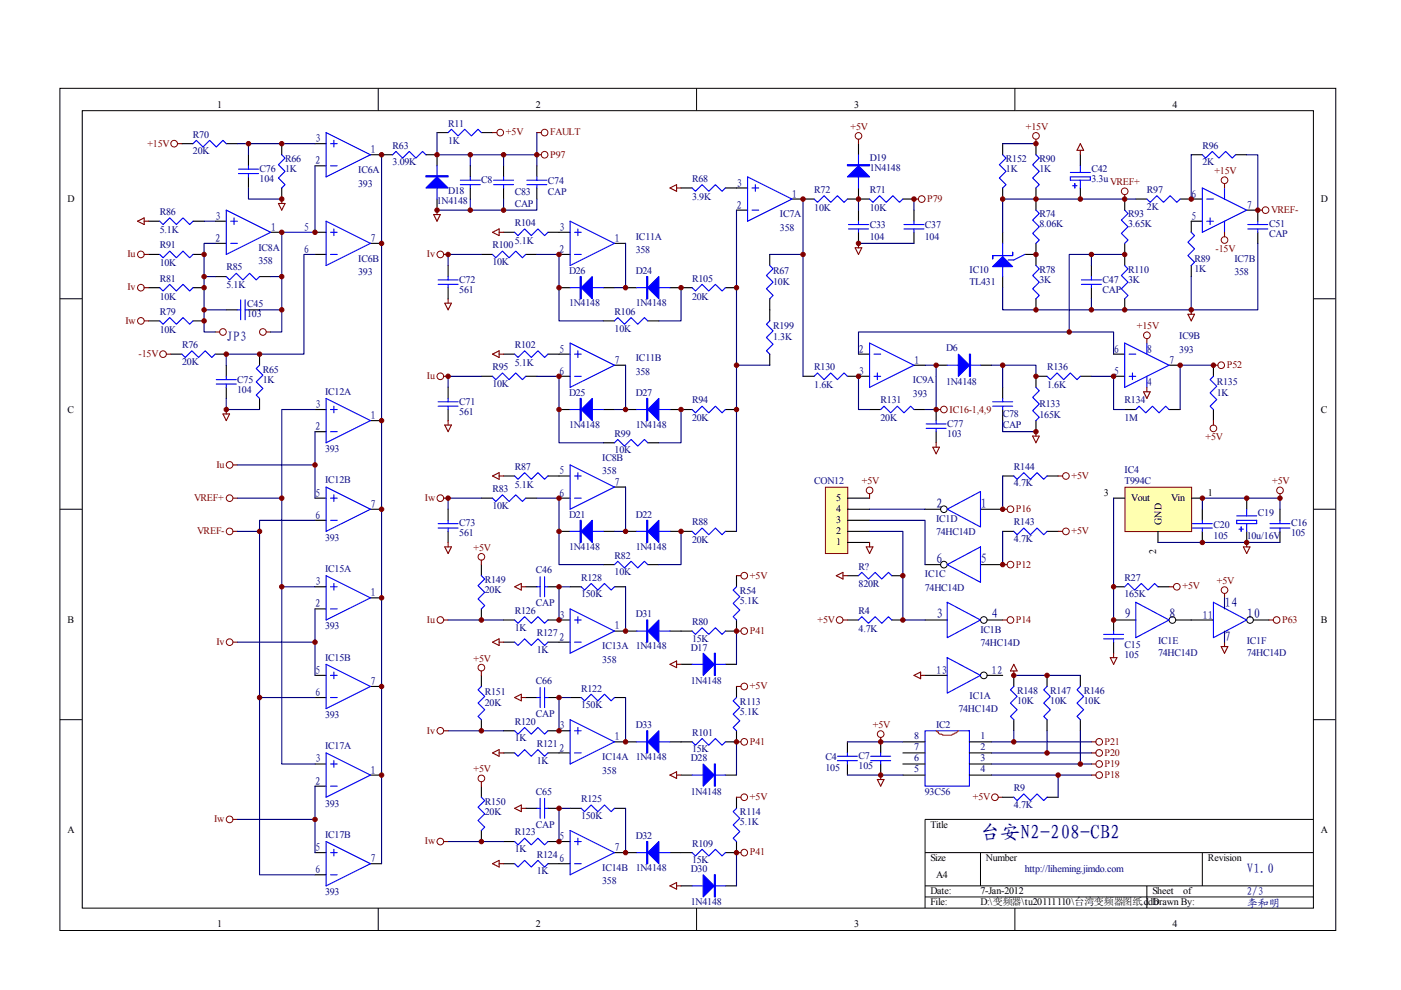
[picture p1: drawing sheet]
<svg xmlns="http://www.w3.org/2000/svg" width="297mm" height="210mm" viewBox="0 0 297 210" stroke-linecap="round" stroke-linejoin="round" font-family="sans-serif">
<g fill="none" stroke="#000" stroke-width=".21">
<path d="M12.7 18.7h270.5v178.6h-270.5zM80.2 18.7v4.7M147.7 18.7v4.7M215.2 18.7v4.7M17.4 23.5h261.1v169h-261.1zM12.7 63.3h4.7M278.4 63.3h4.7M12.7 108h4.7M278.4 108h4.7M12.7 152.6h4.7M278.4 152.6h4.7M278.4 173.7h-82.3v18.8"/>
<path d="M80.2 192.5v4.7M147.7 192.5v4.7M196.1 180.8h82.3M196.1 187.8h82.3M196.1 190.2h82.3M207.9 180.8v7M215.2 192.5v4.7M243.2 187.8v4.7M254.9 180.8v7"/>
</g>
<g fill="none" stroke="#000" stroke-width=".23">
<path d="M38.6 30.5h2.3M48 30.5h2.3M52.7 32.8v2.4M52.7 37.5v2.4M59.7 30.5v2.3M59.7 39.9v2.3M66.8 35.2h2.3M66.8 30.5h2.3M78.5 32.8h4.7M90.3 32.8h2.4v2.4M99.7 35.2v2.3M99.7 39.9v2.3"/>
<path d="M144.4 39.9h2.3M153.8 39.9h4.7M182 30.5v2.3M182 39.9v2.3M212.6 30.5v2.3M212.6 39.9v2.3M219.6 30.5v2.3M219.6 39.9v4.7M229 32.8v2.4M229 39.9v2.3M252.6 32.8h2.3M262 32.8h2.3"/>
<path d="M31.5 46.9h2.4M31.5 53.9h2.4M40.9 46.9h2.4M40.9 53.9h2.4M45.6 51.6h2.4M45.6 46.9h2.4M45.6 58.6h2.4M55 58.6h2.4M57.4 49.3h2.3M66.8 49.3h2.3M66.8 53.9h2.3M78.5 51.6h2.4"/>
<path d="M92.7 42.2v2.4M95 56.3v2.3M102.1 53.9h2.3M106.8 49.3h2.3M111.5 53.9h2.3M116.2 49.3h4.7M118.5 53.9h2.4M130.3 51.6h2.3M156.2 44.6h2.3M163.2 53.9v2.4M167.9 42.2h4.7M179.7 42.2h4.7"/>
<path d="M182 44.6v2.3M182 49.3v2.3M191.4 42.2h2.4M193.8 44.6v2.3M193.8 49.3v2.3M212.6 49.3v2.3M212.6 58.6v2.4M217.3 53.9h2.3M219.6 51.6v4.7M231.4 56.3v2.3M238.5 42.2v2.4M238.5 51.6v4.7"/>
<path d="M240.8 42.2h2.4M250.2 42.2h4.7M252.6 56.3v2.3M254.9 46.9h-2.3v2.4M264.3 44.6h2.4v2.3M266.7 49.3v2.3M31.5 68h2.4M31.5 61h2.4M36.2 75.1h2.4M40.9 68h2.4M40.9 61h2.4M45.6 75.1h2.4"/>
<path d="M48 77.4v2.4M48 65.7h2.3M52.7 65.7h2.3M55 75.1v2.3M95 61v2.3M102.1 79.8h2.3M106.8 75.1h2.3M111.5 79.8h2.3M116.2 75.1h4.7M118.5 61h2.4M118.5 79.8h2.4M127.9 68h2.4"/>
<path d="M127.9 61h2.4M130.3 77.4h2.3M132.6 61h2.4M137.3 68h2.4M142 61h4.7M153.8 61h2.4M163.2 63.3v4.7M163.2 75.1v2.3M170.3 79.8h2.3M179.7 79.8h4.7M182 75.1h2.4M193.8 77.4h2.3"/>
<path d="M219.6 63.3v2.4M222 79.8h-2.4v2.3M229 79.8h2.4M231.4 61v2.3M238.5 63.3v2.4M257.3 77.4v2.4M48 82.1v2.4M55 84.5v2.3M66.8 91.5h2.3M66.8 86.8h2.3M78.5 89.2h2.4M95 82.1v2.4"/>
<path d="M95 86.8v2.4M118.5 86.8h2.4M127.9 86.8h2.4M127.9 93.9h2.4M132.6 86.8h2.4M137.3 93.9h2.4M142 86.8h4.7M153.8 86.8h2.4M184.4 86.8h2.3M193.8 86.8h2.3M198.5 86.8v2.4M198.5 91.5v2.4"/>
<path d="M219.6 89.2v2.3M238.5 86.8h2.3M247.9 86.8h2.3M257.3 86.8v2.4M66.8 110.3h2.3M66.8 105.6h2.3M78.5 108h2.4M95 108v2.3M95 112.7v2.3M102.1 105.6h2.3M102.1 119.7v2.4M106.8 100.9h2.3"/>
<path d="M111.5 105.6h2.3M116.2 100.9h4.7M118.5 105.6h2.4M118.5 112.7h2.4M127.9 119.7h2.4M127.9 112.7h2.4M130.3 103.3h2.3M132.6 112.7h2.4M137.3 119.7h2.4M142 112.7h4.7M153.8 112.7h2.4M66.8 129.1h2.3"/>
<path d="M66.8 124.4h2.3M78.5 126.8h2.4M102.1 129.1v2.4M106.8 136.2h2.3M106.8 131.5h2.3M116.2 136.2h4.7M116.2 131.5h4.7M120.9 124.4h2.3M130.3 124.4h2.3M130.3 133.8h4.7M142 133.8h4.7M156.2 122.1v2.3"/>
<path d="M156.2 131.5v2.3h-2.4M66.8 147.9h2.3M66.8 143.2h2.3M78.5 145.5h2.4M102.1 143.2v2.3M102.1 152.6v2.3M106.8 159.6h2.3M106.8 154.9h2.3M116.2 159.6h4.7M116.2 154.9h4.7M120.9 147.9h2.3M130.3 147.9h2.3"/>
<path d="M130.3 157.3h4.7M142 157.3h4.7M144.4 140.9h2.3M153.8 140.9h2.4M156.2 145.5v2.4M156.2 154.9v2.4h-2.4M66.8 166.7h2.3M66.8 162h2.3M78.5 164.3h2.4M102.1 166.7v2.3M102.1 176.1v2.3M106.8 178.4h2.3"/>
<path d="M116.2 178.4h4.7M120.9 171.4h2.3M130.3 171.4h2.3M144.4 164.3h2.3M153.8 164.3h2.4M156.2 178.4v2.4h-2.4M156.2 169v2.4M66.8 185.5h2.3M66.8 180.8h2.3M78.5 183.1h2.4M106.8 183.1h2.3M116.2 183.1h4.7"/>
<path d="M130.3 180.8h4.7M142 180.8h4.7M144.4 187.8h2.3M153.8 187.8h2.4"/>
</g>
<g fill="none" stroke="#00f" stroke-width=".23">
<path d="M40.9 30.5l.7-.7 1.4 1.4 1.4-1.4 1.5 1.4 1.4-1.4 .7 .7M50.6 36.8h4.2M50.6 35.9h4.2M52.7 35.2v.7M52.7 36.8v.7M59.7 32.8l.7 .7-1.4 1.4 1.4 1.4-1.4 1.4 1.4 1.5-.7 .7M69.1 28.1l9.4 4.7-9.4 4.7zM70.1 35.2h1.4M70.1 30.5h1.4M70.8 29.8v1.4M83.2 32.8l.8-.7 1.4 1.4 1.4-1.4 1.4 1.4 1.4-1.4 .7 .7M92.7 35.2v7"/>
<path d="M97.6 39.2h4.2M97.6 38.2h4.2M99.7 37.5v.7M99.7 39.2v.7M146.7 39.9l.7 .7 1.5-1.4 1.4 1.4 1.4-1.4 1.4 1.4 .7-.7M158.5 37.5l9.4 4.7-9.4 4.7zM159.4 39.9h1.5M160.1 39.2v1.4M182 32.8v7.1M212.6 32.8l.7 .7-1.4 1.4 1.4 1.4-1.4 1.4 1.4 1.5-.7 .7M219.6 32.8l.8 .7-1.5 1.4 1.5 1.4-1.5 1.4 1.5 1.5-.8 .7M226.9 37.5h4.3v.7h-4.3z"/>
<path d="M226.9 36.6h4.3M227.4 39.4h.9M227.9 38.9v1M229 35.2v1.4M229 38.2v1.7M254.9 32.8l.7 .7 1.4-1.4 1.4 1.4 1.5-1.4 1.4 1.4 .7-.7M254.9 39.9l9.4 4.7-9.4 4.7zM259.6 39.9v2.3M33.9 46.9l.7 .7 1.4-1.4 1.4 1.4 1.4-1.4 1.4 1.4 .7-.7M33.9 53.9l.7 .8 1.4-1.5 1.4 1.5 1.4-1.5 1.4 1.5 .7-.8M48 58.6l.7 .7 1.4-1.4 1.4 1.4 1.4-1.4 1.4 1.4 .7-.7M48 44.6l9.4 4.7-9.4 4.6z"/>
<path d="M48.9 51.6h1.4M48.9 46.9h1.4M49.6 46.2v1.4M69.1 46.9l9.4 4.7-9.4 4.7zM70.1 53.9h1.4M70.1 49.3h1.4M70.8 48.5v1.5M92.9 59.3h4.2M95 58.6v.7M104.4 53.9l.7 .8 1.4-1.5 1.4 1.5 1.5-1.5 1.4 1.5 .7-.8M109.1 49.3l.7 .7 1.4-1.5 1.4 1.5 1.5-1.5 1.4 1.5 .7-.7M120.9 46.9l9.4 4.7-9.4 4.7z"/>
<path d="M121.8 53.9h1.4M121.8 49.3h1.4M122.5 48.5v1.5M159.4 44.6h1.5M163.2 56.3l.7 .7-1.4 1.4 1.4 1.4-1.4 1.4 1.4 1.4-.7 .7M172.6 42.2l.7 .7 1.4-1.4 1.4 1.4 1.5-1.4 1.4 1.4 .7-.7M179.9 47.6h4.2M179.9 48.5h4.2M182 46.9v.7M182 48.5v.8M184.4 42.2l.7 .7 1.4-1.4 1.4 1.4 1.4-1.4 1.4 1.4 .7-.7M191.7 47.6h4.2"/>
<path d="M191.7 48.5h4.2M193.8 46.9v.7M193.8 48.5v.8M212.6 51.6v7M217.3 53.9l-2.4 1.2h-1.1M219.6 44.6l.8 .7-1.5 1.4 1.5 1.4-1.5 1.4 1.5 1.4-.8 .7M219.6 56.3l.8 .7-1.5 1.4 1.5 1.4-1.5 1.4 1.5 1.4-.8 .7M229.3 59.3h4.2M231.4 58.6v.7M238.5 44.6l.7 .7-1.5 1.4 1.5 1.4-1.5 1.4 1.5 1.4-.7 .7M238.5 56.3l.7 .7-1.5 1.4 1.5 1.4-1.5 1.4 1.5 1.4-.7 .7M243.2 42.2l.7 .7 1.4-1.4 1.4 1.4 1.4-1.4 1.4 1.4 .7-.7"/>
<path d="M252.6 49.3l.7 .7-1.4 1.4 1.4 1.4-1.4 1.4 1.4 1.4-.7 .7M255.9 46.9h1.4M255.9 42.2h1.4M256.6 46.2v1.4M259.6 46.9v2.4M264.6 47.6h4.2M264.6 48.5h4.2M266.7 46.9v.7M266.7 48.5v.8M33.9 68l.7 .7 1.4-1.4 1.4 1.4 1.4-1.4 1.4 1.4 .7-.7M33.9 61l.7 .7 1.4-1.4 1.4 1.4 1.4-1.4 1.4 1.4 .7-.7M38.6 75.1l.7 .7 1.4-1.4 1.4 1.4 1.4-1.4 1.4 1.4 .7-.7"/>
<path d="M48 79.8v.7M50.3 65.7h.7M51 63.6v4.2M52 65.7h.7M52 63.6v4.2M55 77.4l-.7 .7 1.4 1.4-1.4 1.5 1.4 1.4-1.4 1.4 .7 .7M92.9 60.3h4.2M95 60.3v.7M104.4 79.8l.7 .7 1.4-1.4 1.4 1.4 1.5-1.4 1.4 1.4 .7-.7M109.1 75.1l.7 .7 1.4-1.4 1.4 1.4 1.5-1.4 1.4 1.4 .7-.7M120.9 72.7l9.4 4.7-9.4 4.7zM120.9 61h7"/>
<path d="M121.8 79.8h1.4M121.8 75.1h1.4M122.5 74.4v1.4M130.3 68l.7-.7 1.4 1.4 1.4-1.4 1.4 1.4 1.4-1.4 .7 .7M135 61h7M146.7 61l.7 .7 1.5-1.4 1.4 1.4 1.4-1.4 1.4 1.4 .7-.7M163.2 68l-.7 .7 1.4 1.5-1.4 1.4 1.4 1.4-1.4 1.4 .7 .7M172.6 79.8l.7-.7 1.4 1.4 1.4-1.4 1.5 1.4 1.4-1.4 .7 .7M184.4 72.7l9.4 4.7-9.4 4.7zM185.3 79.8h1.4M185.3 75.1h1.4M186 79.1v1.4"/>
<path d="M222 79.8l.7 .7 1.4-1.4 1.4 1.4 1.4-1.4 1.4 1.4 .7-.7M229.3 60.3h4.2M231.4 60.3v.7M257.3 79.8l-.7 .7 1.4 1.4-1.4 1.4 1.4 1.4-1.4 1.4 .7 .7M45.9 80.5h4.2M45.9 81.4h4.2M48 81.4v.7M69.1 84.5l9.4 4.7-9.4 4.7zM70.1 91.5h1.4M70.1 86.8h1.4M70.8 86.1v1.4M92.9 85.2h4.2"/>
<path d="M92.9 86.1h4.2M95 84.5v.7M95 86.1v.7M120.9 86.8h7M120.9 98.6l9.4 4.7-9.4 4.7zM130.3 93.9l.7-.7 1.4 1.4 1.4-1.4 1.4 1.4 1.4-1.4 .7 .7M135 86.8h7M146.7 86.8l.7 .7 1.5-1.4 1.4 1.4 1.4-1.4 1.4 1.4 .7-.7M186.7 86.8l.7-.7 1.4 1.4 1.4-1.4 1.5 1.4 1.4-1.4 .7 .7M196.4 90.8h4.2M196.4 89.9h4.2M198.5 89.2v.7"/>
<path d="M198.5 90.8v.7M219.6 82.1l.8 .7-1.5 1.4 1.5 1.5-1.5 1.4 1.5 1.4-.8 .7M240.8 86.8l.7-.7 1.4 1.4 1.4-1.4 1.4 1.4 1.5-1.4 .7 .7M69.1 103.3l9.4 4.7-9.4 4.7zM70.1 110.3h1.4M70.1 105.6h1.4M70.8 104.9v1.4M92.9 111h4.2M92.9 112h4.2M95 110.3v.7M95 112v.7M104.4 105.6l.7 .7 1.4-1.4 1.4 1.4 1.5-1.4 1.4 1.4 .7-.7"/>
<path d="M109.1 100.9l.7 .7 1.4-1.4 1.4 1.4 1.5-1.4 1.4 1.4 .7-.7M120.9 112.7h7M121.8 105.6h1.4M121.8 100.9h1.4M122.5 100.2v1.4M130.3 119.7l.7-.7 1.4 1.4 1.4-1.4 1.4 1.4 1.4-1.4 .7 .7M135 112.7h7M146.7 112.7l.7 .7 1.5-1.4 1.4 1.4 1.4-1.4 1.4 1.4 .7-.7M69.1 122.1l9.4 4.7-9.4 4.7zM70.1 129.1h1.4M70.1 124.4h1.4M70.8 123.7v1.4"/>
<path d="M102.1 122.1l.7 .7-1.4 1.4 1.4 1.4-1.4 1.4 1.4 1.4-.7 .7M109.1 131.5l.7 .7 1.4-1.4 1.4 1.4 1.5-1.4 1.4 1.4 .7-.7M109.1 136.2l.7 .7 1.4-1.5 1.4 1.5 1.5-1.5 1.4 1.5 .7-.7M120.9 129.1l9.4 4.7-9.4 4.7zM121.8 136.2h1.4M121.8 131.5h1.4M122.5 130.8v1.4M123.2 124.4l.7 .7 1.4-1.4 1.5 1.4 1.4-1.4 1.4 1.4 .7-.7M135 133.8h7M146.7 133.8l.7 .7 1.5-1.4 1.4 1.4 1.4-1.4 1.4 1.4 .7-.7M156.2 124.4l-.8 .7 1.5 1.4-1.5 1.4 1.5 1.4-1.5 1.5 .8 .7M69.1 140.9l9.4 4.6-9.4 4.7z"/>
<path d="M69.1 159.6l9.4 4.7-9.4 4.7zM70.1 147.9h1.4M70.1 143.2h1.4M70.8 142.5v1.4M102.1 145.5l-.7 .8 1.4 1.4-1.4 1.4 1.4 1.4-1.4 1.4 .7 .7M109.1 154.9l.7 .7 1.4-1.4 1.4 1.4 1.5-1.4 1.4 1.4 .7-.7M109.1 159.6l.7 .7 1.4-1.4 1.4 1.4 1.5-1.4 1.4 1.4 .7-.7M120.9 152.6l9.4 4.7-9.4 4.7zM121.8 159.6h1.4M121.8 154.9h1.4M122.5 154.2v1.4M123.2 147.9l.7 .7 1.4-1.4 1.5 1.4 1.4-1.4 1.4 1.4 .7-.7"/>
<path d="M135 157.3h7M146.7 157.3l.7 .7 1.5-1.4 1.4 1.4 1.4-1.4 1.4 1.4 .7-.7M146.7 140.9h7.1M156.2 147.9l-.8 .7 1.5 1.4-1.5 1.4 1.5 1.4-1.5 1.4 .8 .7M69.1 178.4l9.4 4.7-9.4 4.7zM70.1 166.7h1.4M70.1 162h1.4M70.8 161.3v1.4M102.1 169l.7 .7-1.4 1.4 1.4 1.5-1.4 1.4 1.4 1.4-.7 .7M109.1 178.4l.7 .7 1.4-1.4 1.4 1.4 1.5-1.4 1.4 1.4 .7-.7M120.9 176.1l9.4 4.7-9.4 4.7zM121.8 178.4h1.4"/>
<path d="M122.5 177.7v1.4M123.2 171.4l.7 .7 1.4-1.4 1.5 1.4 1.4-1.4 1.4 1.4 .7-.7M146.7 164.3h7.1M156.2 171.4l-.8 .7 1.5 1.4-1.5 1.4 1.5 1.4-1.5 1.4 .8 .7M70.1 185.5h1.4M70.1 180.8h1.4M70.8 180.1v1.4M109.1 183.1l.7 .7 1.4-1.4 1.4 1.4 1.5-1.4 1.4 1.4 .7-.7M121.8 183.1h1.4M135 180.8h7M146.7 180.8l.7 .7 1.5-1.4 1.4 1.4 1.4-1.4 1.4 1.4 .7-.7M146.7 187.8h7.1"/>
</g>
<g fill="none" stroke="#000080" stroke-width=".23">
<path d="M50.3 30.5h16.5M52.7 39.9v2.3h7M52.7 30.5v2.3M66.8 35.2v14.1h-7.1v16.4h-4.7M80.9 32.8v150.3M92.7 32.8h7v2.4M212.6 30.5h7M252.6 32.8v9.4M264.3 32.8h2.4v11.8M43.3 46.9h2.3M43.3 58.6h2.3M45.6 51.6h-2.3v18.8h2.3"/>
<path d="M57.4 58.6h2.3M66.8 53.9h-2.4v21.2h-16.4v2.3M99.7 42.2v2.4h-7M102.1 53.9h-7.1v2.4M113.8 53.9h4.7v14.1h9.4M132.6 51.6v9.4h-2.3M156.2 44.6v68.1M170.3 42.2v11.7h-7.1M170.3 53.9v25.9M182 42.2v2.4M182 51.6h11.8M193.8 42.2v2.4"/>
<path d="M231.4 53.9h-4.7v16.5h-44.7v4.7M238.5 53.9h-7.1v2.4M240.8 42.2h-28.2v7.1M252.6 58.6v7.1M266.7 51.6v14.1h-54.1v-4.7M43.3 65.7h4.7M59.7 65.7v4.7h-2.3M102.1 79.8h-7.1v2.3M113.8 79.8h4.7v14.1h9.4M132.6 77.4v9.4h-2.3M144.4 61v7h-4.7M156.2 77.4h7"/>
<path d="M182 79.8v7h2.4M198.5 79.8v7h-2.4M226.7 70.4h9.4v4.7M231.4 79.8h4.7v7h2.4M231.4 63.3v2.4M257.3 77.4h-7.1v9.4M48 84.5v2.3h7M50.3 98.6h16.5M66.8 86.8h-7.1v75.2h7.1M66.8 91.5v14.1M144.4 86.8v7.1h-4.7M50.3 105.6h9.4"/>
<path d="M50.3 112.7h4.7M66.8 110.3h-11.8v75.2h11.8M102.1 105.6h-7.1v2.4M113.8 105.6h4.7v14.1h9.4M132.6 103.3v9.4h-2.3M144.4 112.7v7h-4.7M50.3 136.2h16.5M59.7 124.4h7.1M66.8 129.1v14.1M95 131.5h11.8M120.9 124.4h-2.4v7.1M132.6 124.4v9.4"/>
<path d="M156.2 133.8v7.1M55 147.9h11.8M95 154.9h11.8M120.9 147.9h-2.4v7M132.6 147.9v9.4M156.2 157.3v7M50.3 173.7h16.5M66.8 166.7v14.1M95 178.4h11.8M120.9 171.4h-2.4v7M132.6 171.4v9.4M156.2 180.8v7"/>
</g>
<g fill="#800000" stroke="#800000" stroke-width=".21">
<circle cx="59.7" cy="30.5" r=".47"/>
<circle cx="43.3" cy="53.9" r=".47"/>
<circle cx="43.3" cy="61" r=".47"/>
<circle cx="43.3" cy="58.6" r=".47"/>
<circle cx="43.3" cy="65.7" r=".47"/>
<circle cx="59.7" cy="58.6" r=".47"/>
<circle cx="59.7" cy="49.3" r=".47"/>
<circle cx="66.8" cy="49.3" r=".47"/>
<circle cx="52.7" cy="30.5" r=".47"/>
<circle cx="55" cy="75.1" r=".47"/>
<circle cx="48" cy="75.1" r=".47"/>
<circle cx="48" cy="86.8" r=".47"/>
<circle cx="59.7" cy="42.2" r=".47"/>
<circle cx="66.8" cy="173.7" r=".47"/>
<circle cx="66.8" cy="136.2" r=".47"/>
<circle cx="80.9" cy="51.6" r=".47"/>
<circle cx="80.9" cy="89.2" r=".47"/>
<circle cx="80.9" cy="108" r=".47"/>
<circle cx="80.9" cy="126.8" r=".47"/>
<circle cx="80.9" cy="164.3" r=".47"/>
<circle cx="80.9" cy="145.5" r=".47"/>
<circle cx="66.8" cy="98.6" r=".47"/>
<circle cx="59.7" cy="124.4" r=".47"/>
<circle cx="55" cy="147.9" r=".47"/>
<circle cx="59.7" cy="105.6" r=".47"/>
<circle cx="55" cy="112.7" r=".47"/>
<circle cx="80.9" cy="32.8" r=".47"/>
<circle cx="43.3" cy="68" r=".47"/>
<circle cx="59.7" cy="65.7" r=".47"/>
<circle cx="92.7" cy="44.6" r=".47"/>
<circle cx="118.5" cy="53.9" r=".47"/>
<circle cx="118.5" cy="61" r=".47"/>
<circle cx="144.4" cy="61" r=".47"/>
<circle cx="132.6" cy="61" r=".47"/>
<circle cx="118.5" cy="79.8" r=".47"/>
<circle cx="118.5" cy="86.8" r=".47"/>
<circle cx="144.4" cy="86.8" r=".47"/>
<circle cx="132.6" cy="86.8" r=".47"/>
<circle cx="118.5" cy="105.6" r=".47"/>
<circle cx="118.5" cy="112.7" r=".47"/>
<circle cx="144.4" cy="112.7" r=".47"/>
<circle cx="132.6" cy="112.7" r=".47"/>
<circle cx="95" cy="105.6" r=".47"/>
<circle cx="118.5" cy="178.4" r=".47"/>
<circle cx="132.6" cy="180.8" r=".47"/>
<circle cx="118.5" cy="131.5" r=".47"/>
<circle cx="132.6" cy="133.8" r=".47"/>
<circle cx="118.5" cy="154.9" r=".47"/>
<circle cx="132.6" cy="157.3" r=".47"/>
<circle cx="156.1" cy="133.8" r=".47"/>
<circle cx="156.1" cy="157.3" r=".47"/>
<circle cx="156.1" cy="180.8" r=".47"/>
<circle cx="156.1" cy="86.8" r=".47"/>
<circle cx="182" cy="51.6" r=".47"/>
<circle cx="156.1" cy="61" r=".47"/>
<circle cx="193.8" cy="42.2" r=".47"/>
<circle cx="182" cy="42.2" r=".47"/>
<circle cx="170.3" cy="42.2" r=".47"/>
<circle cx="156.1" cy="77.4" r=".47"/>
<circle cx="219.6" cy="53.9" r=".47"/>
<circle cx="219.6" cy="42.2" r=".47"/>
<circle cx="229" cy="42.2" r=".47"/>
<circle cx="212.6" cy="42.2" r=".47"/>
<circle cx="219.6" cy="65.7" r=".47"/>
<circle cx="238.5" cy="53.9" r=".47"/>
<circle cx="231.4" cy="65.7" r=".47"/>
<circle cx="238.5" cy="42.2" r=".47"/>
<circle cx="252.6" cy="42.2" r=".47"/>
<circle cx="266.7" cy="44.6" r=".47"/>
<circle cx="238.5" cy="65.7" r=".47"/>
<circle cx="252.6" cy="65.7" r=".47"/>
<circle cx="219.6" cy="30.5" r=".47"/>
<circle cx="170.3" cy="53.9" r=".47"/>
<circle cx="182" cy="79.8" r=".47"/>
<circle cx="231.4" cy="53.9" r=".47"/>
<circle cx="226.7" cy="70.4" r=".47"/>
<circle cx="257.3" cy="77.4" r=".47"/>
</g>
<g fill="none" stroke="#800000" stroke-width=".21">
<circle cx="36.9" cy="30.5" r=".71"/>
<circle cx="115.5" cy="32.8" r=".71"/>
<circle cx="182" cy="28.8" r=".7"/>
<circle cx="219.6" cy="28.8" r=".71"/>
<circle cx="259.6" cy="38.2" r=".71"/>
<circle cx="29.9" cy="53.9" r=".7"/>
<circle cx="93.4" cy="53.9" r=".7"/>
<circle cx="195.4" cy="42.2" r=".7"/>
<circle cx="238.5" cy="40.6" r=".71"/>
<circle cx="259.6" cy="50.9" r=".71"/>
<circle cx="268.3" cy="44.6" r=".71"/>
<circle cx="29.9" cy="68" r=".71"/>
<circle cx="29.9" cy="61" r=".7"/>
<circle cx="34.6" cy="75.1" r=".7"/>
<circle cx="47.3" cy="70.4" r=".71"/>
<circle cx="55.7" cy="70.4" r=".71"/>
<circle cx="93.4" cy="79.8" r=".71"/>
<circle cx="258.9" cy="77.4" r=".7"/>
<circle cx="48.7" cy="98.6" r=".71"/>
<circle cx="257.3" cy="90.8" r=".7"/>
<circle cx="48.7" cy="112.7" r=".71"/>
<circle cx="48.7" cy="105.6" r=".71"/>
<circle cx="93.4" cy="105.6" r=".7"/>
<circle cx="102.1" cy="118.1" r=".71"/>
<circle cx="48.7" cy="136.2" r=".71"/>
<circle cx="93.4" cy="131.5" r=".7"/>
<circle cx="157.8" cy="133.8" r=".71"/>
<circle cx="157.8" cy="122.1" r=".71"/>
<circle cx="93.4" cy="154.9" r=".7"/>
<circle cx="102.1" cy="141.6" r=".71"/>
<circle cx="157.8" cy="157.3" r=".71"/>
<circle cx="157.8" cy="145.5" r=".71"/>
<circle cx="48.7" cy="173.7" r=".71"/>
<circle cx="93.4" cy="178.4" r=".7"/>
<circle cx="102.1" cy="165" r=".71"/>
<circle cx="157.8" cy="169" r=".71"/>
<circle cx="157.8" cy="180.8" r=".71"/>
</g>
<g fill="none" stroke="#800000" stroke-width=".23">
<path d="M37.6 30.5h1M113.8 32.8h1M142 39.9l1.5-.7v1.4zM143.5 39.9h.9M182 29.5v1M219.6 29.5v1M229 30.5l.8 1.4h-1.5zM229 31.9v.9M259.6 38.9v1M30.6 53.9h.9M59 43.1h1.4l-.7 1.5zM59.7 42.2v.9"/>
<path d="M91.9 45.5h1.5l-.7 1.4zM92.7 44.6v.9M94.1 53.9h.9M104.4 49.3l1.4-.8v1.5zM105.8 49.3h1M181.3 52.5h1.4l-.7 1.4zM182 51.6v.9M193.8 42.2h.9M238.5 41.3v.9M259.6 49.3v.9M266.7 44.6h.9M30.6 61h.9"/>
<path d="M30.6 68h.9M35.3 75.1h.9M45.6 70.4h1M56.4 70.4h1M94.1 79.8h.9M94.3 64.3h1.4l-.7 1.4zM95 63.3v1M104.4 75.1l1.4-.7v1.4zM105.8 75.1h1M251.9 66.6h1.4l-.7 1.4zM252.6 65.7v.9M257.3 77.4h.9"/>
<path d="M47.3 87.8h1.4l-.7 1.4zM48 86.8v1M49.4 98.6h.9M94.3 90.1h1.4l-.7 1.4zM95 89.2v.9M218.9 92.5h1.5l-.8 1.4zM219.6 91.5v1M257.3 89.2v.9M49.4 105.6h.9M49.4 112.7h.9M94.1 105.6h.9M94.3 116h1.4l-.7 1.4z"/>
<path d="M95 115v1M102.1 118.8v.9M104.4 100.9l1.4-.7v1.4zM105.8 100.9h1M49.4 136.2h.9M94.1 131.5h.9M104.4 136.2l1.4-.8v1.5zM105.8 136.2h1M156.2 133.8h.9M156.2 122.1h.9M94.1 154.9h.9M102.1 142.3v.9"/>
<path d="M104.4 159.6l1.4-.7v1.4zM105.8 159.6h1M142 140.9l1.5-.8v1.5zM143.5 140.9h.9M156.2 157.3h.9M156.2 145.5h.9M49.4 173.7h.9M94.1 178.4h.9M102.1 165.7v1M142 164.3l1.5-.7v1.4zM143.5 164.3h.9M156.2 169h.9"/>
<path d="M104.4 183.1l1.4-.7v1.4zM105.8 183.1h1M142 187.8l1.5-.7v1.4zM143.5 187.8h.9M156.2 180.8h.9"/>
</g>
<g fill="#00f" stroke="#00f" stroke-width=".23">
<path d="M90.3 39.9l2.4-2.4 2.3 2.4z"/>
<path d="M123.2 61l2.4-2.4v4.7z"/>
<path d="M137.3 61l2.4-2.4v4.7z"/>
<path d="M123.2 86.8l2.4-2.3v4.7z"/>
<path d="M137.3 86.8l2.4-2.3v4.7z"/>
<path d="M123.2 112.7l2.4-2.4v4.7z"/>
<path d="M137.3 112.7l2.4-2.4v4.7z"/>
<path d="M137.3 180.8l2.4-2.4v4.7z"/>
<path d="M149.1 185.5l2.3 2.3-2.3 2.4z"/>
<path d="M137.3 133.8l2.4-2.3v4.7z"/>
<path d="M149.1 138.5l2.3 2.4-2.3 2.3z"/>
<path d="M137.3 157.3l2.4-2.4v4.7z"/>
<path d="M149.1 162l2.3 2.3-2.3 2.4z"/>
<path d="M179.7 37.5l2.3-2.3 2.4 2.3z"/>
<path d="M210.5 56.5l2.1-2.1 2.1 2.1z"/>
<path d="M90.3 37.3h4.7v.2h-4.7z" fill-rule="evenodd"/>
<path d="M123 58.6h.2v4.7h-.2z" fill-rule="evenodd"/>
<path d="M137.1 58.6h.2v4.7h-.2z" fill-rule="evenodd"/>
<path d="M123 84.5h.2v4.7h-.2z" fill-rule="evenodd"/>
<path d="M137.1 84.5h.2v4.7h-.2z" fill-rule="evenodd"/>
<path d="M123 110.3h.2v4.7h-.2z" fill-rule="evenodd"/>
<path d="M137.1 110.3h.2v4.7h-.2z" fill-rule="evenodd"/>
<path d="M137.1 178.4h.2v4.7h-.2z" fill-rule="evenodd"/>
<path d="M151.4 185.5h.3v4.7h-.3z" fill-rule="evenodd"/>
<path d="M137.1 131.5h.2v4.7h-.2z" fill-rule="evenodd"/>
<path d="M151.4 138.5h.3v4.7h-.3z" fill-rule="evenodd"/>
<path d="M137.1 154.9h.2v4.7h-.2z" fill-rule="evenodd"/>
<path d="M151.4 162h.3v4.7h-.3z" fill-rule="evenodd"/>
<path d="M179.7 34.9h4.7v.3h-4.7z" fill-rule="evenodd"/>
<path d="M210.5 54.2v.7v-.7h4.2v-.7v.7z" fill-rule="evenodd"/>
</g>
<path d="M175.1 103.4h4.6v14h-4.6z" fill="#ffffb0"/>
<g fill="none" stroke="#800000" stroke-width=".21">
<path d="M175 103.3h4.7v14.1h-4.7z"/>
<circle cx="106.1" cy="28.1" r=".71"/>
<circle cx="115.5" cy="28.1" r=".71"/>
<circle cx="243.2" cy="71.1" r=".71"/>
<circle cx="200.1" cy="86.8" r=".7"/>
<circle cx="184.4" cy="104" r=".71"/>
<circle cx="214.2" cy="119.7" r=".71"/>
<circle cx="214.2" cy="108" r=".71"/>
<circle cx="226" cy="112.7" r=".71"/>
<circle cx="226" cy="100.9" r=".71"/>
<circle cx="271.4" cy="104" r=".71"/>
<circle cx="178" cy="131.5" r=".71"/>
<circle cx="214.2" cy="131.5" r=".71"/>
<circle cx="249.5" cy="124.4" r=".71"/>
<circle cx="259.6" cy="125.1" r=".71"/>
<circle cx="270.7" cy="131.5" r=".7"/>
<circle cx="186.7" cy="155.6" r=".71"/>
<circle cx="233" cy="157.3" r=".71"/>
<circle cx="233" cy="159.6" r=".71"/>
<circle cx="210.9" cy="169" r=".7"/>
<circle cx="233" cy="162" r=".71"/>
<circle cx="233" cy="164.3" r=".71"/>
</g>
<g fill="none" stroke="#000" stroke-width=".23">
<path d="M92.7 28.1h2.3M102.1 28.1h2.3M106.8 35.2v2.3M106.8 39.9v2.3M113.8 35.2v2.3M113.8 39.9v2.3M198.5 77.4h2.3M207.9 77.4h2.3M236.1 75.1h2.4M236.1 79.8h2.4M247.9 77.4h2.3M212.6 82.1v2.4"/>
<path d="M212.6 86.8v2.4M179.7 115h4.7M179.7 112.7h4.7M179.7 110.3h4.7M179.7 108h4.7M179.7 105.6h4.7M196.1 108h3.3M196.1 119.7h3.3M207.9 108h4.7M207.9 119.7h4.7M212.6 112.7h2.3M212.6 100.9h2.3"/>
<path d="M222 112.7h2.3M222 100.9h2.3M254.9 108v2.3M254.9 112.7v2.3M264.3 105.6v2.4M264.3 112.7v2.3M271.4 108v2.3M271.4 112.7v2.3M111.5 124.4h2.3M116.2 124.4h2.3M179.7 131.5h2.3M179.7 122.1h2.3"/>
<path d="M189.1 131.5h2.3M189.1 122.1h2.3M196.1 131.5h4.7M209.3 131.5h3.3M236.1 124.4h2.4M236.1 136.2v2.3M240.8 131.5h-4.7v2.3M245.5 124.4h2.4M249.3 131.5h8M265.7 131.5h3.3M111.5 147.9h2.3M116.2 147.9h2.3"/>
<path d="M179.7 157.3v2.3M186.7 157.3v2.3M191.4 157.3h4.7M191.4 159.6h4.7M196.1 143.2h4.7M205.5 157.3h4.7M205.5 159.6h4.7M209.3 143.2h3.3M214.9 143.2v2.3M214.9 152.6v2.3M222 143.2v2.3M222 152.6v2.3"/>
<path d="M229 143.2v2.3M229 152.6v2.3M111.5 171.4h2.3M116.2 171.4h2.3M179.7 162v2.3M186.7 162v2.3M191.4 162h4.7M191.4 164.3h4.7M205.5 162h4.7M205.5 164.3h4.7M212.6 169h2.3M222 169h2.3"/>
</g>
<g fill="none" stroke="#000" stroke-width=".21">
<circle cx="200.1" cy="119.7" r=".7"/>
<circle cx="200.1" cy="108" r=".7"/>
<circle cx="208.6" cy="131.5" r=".71"/>
<circle cx="248.6" cy="131.5" r=".71"/>
<circle cx="265" cy="131.5" r=".71"/>
<circle cx="208.6" cy="143.2" r=".71"/>
</g>
<g fill="none" stroke="#00f" stroke-width=".23">
<path d="M95 28.1l.7-.7 1.4 1.4 1.4-1.4 1.4 1.4 1.5-1.4 .7 .7M104.6 39.2h4.3M104.6 38.2h4.3M106.8 37.5v.7M106.8 39.2v.7M111.7 39.2h4.2M111.7 38.2h4.2M113.8 37.5v.7M113.8 39.2v.7M200.8 77.4h7.1M238.5 72.7l9.4 4.7-9.4 4.7zM239.4 75.1h1.4"/>
<path d="M239.4 79.8h1.4M240.1 79.1v1.4M243.2 72.7v2.4M243.2 79.8v2.3M210.5 85.2h4.2M210.5 86.1h4.2M212.6 84.5v.7M212.6 86.1v.7M200.8 108l7.1-3.8v7.5zM200.8 119.7l7.1-3.7v7.5zM214.9 100.9l.7 .7 1.5-1.4 1.4 1.4 1.4-1.4 1.4 1.4 .7-.7M214.9 112.7l.7 .7 1.5-1.4 1.4 1.4 1.4-1.4 1.4 1.4 .7-.7"/>
<path d="M252.8 111h4.2M252.8 112h4.2M254.9 110.3v.7M254.9 112v.7M262.2 110.3h4.2v.7h-4.2zM262.2 109.4h4.2M262.7 112.2h.9M263.1 111.7v1M264.3 108v1.4M264.3 111v1.7M269.3 111h4.2M269.3 112h4.2"/>
<path d="M271.4 110.3v.7M271.4 112v.7M113.8 124.4h.7M114.5 122.3v4.2M115.5 124.4h.7M115.5 122.3v4.2M182 131.5l.7-.7 1.4 1.4 1.4-1.4 1.5 1.4 1.4-1.4 .7 .7M182 122.1l.7-.7 1.4 1.4 1.4-1.4 1.5 1.4 1.4-1.4 .7 .7M200.8 127.7l7.1 3.8-7.1 3.7zM200.8 139.4l7.1 3.8-7.1 3.8zM234 134.5h4.2M234 135.4h4.2"/>
<path d="M236.1 133.8v.7M236.1 135.4v.8M238.5 124.4l.7-.7 1.4 1.4 1.4-1.4 1.4 1.4 1.4-1.4 .7 .7M240.8 127.7l7.1 3.8-7.1 3.7zM257.3 127.7l7 3.8-7 3.7zM113.8 147.9h.7M114.5 145.8v4.2M115.5 145.8v4.2M115.5 147.9h.7M179.7 159.6v.7M186.7 159.6v.7M196.1 154.9h9.4v11.8h-9.4z"/>
<path d="M214.9 145.5l-.7 .8 1.4 1.4-1.4 1.4 1.4 1.4-1.4 1.4 .7 .7M222 145.5l-.7 .8 1.4 1.4-1.4 1.4 1.4 1.4-1.4 1.4 .7 .7M229 145.5l-.7 .8 1.5 1.4-1.5 1.4 1.5 1.4-1.5 1.4 .7 .7M113.8 171.4h.7M114.5 169.3v4.2M115.5 169.3v4.2M115.5 171.4h.7M177.6 160.3h4.2M177.6 161.3h4.2M179.7 161.3v.7M184.6 160.3h4.2M184.6 161.3h4.2"/>
<path d="M186.7 161.3v.7M214.9 169l.7 .7 1.5-1.4 1.4 1.4 1.4-1.4 1.4 1.4 .7-.7"/>
</g>
<g fill="none" stroke="#800000" stroke-width=".23">
<path d="M104.4 28.1h1M113.8 28.1h1M29.2 46.9l1.4-.7v1.4zM30.6 46.9h.9M243.2 71.8v.9M197.8 94.8h1.4l-.7 1.4zM198.5 86.8h.9M198.5 93.9v.9M242.5 83.1h1.4l-.7 1.4zM243.2 82.1v1M183.7 116h1.4l-.7 1.4zM184.4 104.7v.9"/>
<path d="M184.4 115v1M212.6 108h.9M212.6 119.7h.9M224.3 100.9h1M224.3 112.7h1M263.6 116h1.4l-.7 1.4zM264.3 115v1M271.4 104.7v.9M109.1 124.4l1.4-.7v1.4zM110.5 124.4h1M177.3 122.1l1.4-.7v1.4zM178.7 131.5h1"/>
<path d="M178.7 122.1h1M212.6 131.5h.9M235.4 139.4h1.4l-.7 1.5zM236.1 138.5v.9M247.9 124.4h.9M258.9 137.1h1.4l-.7 1.4zM259.6 125.8v1M259.6 136.2v.9M269 131.5h1M109.1 147.9l1.4-.7v1.4zM110.5 147.9h1M186.7 156.4v.9"/>
<path d="M193.8 143.2l1.4-.7v1.4zM195.2 143.2h.9M214.9 140.9l.7 1.4h-1.4zM214.9 142.3v.9M231.4 157.3h.9M231.4 159.6h.9M109.1 171.4l1.4-.7v1.4zM110.5 171.4h1M186 165.3h1.4l-.7 1.4zM186.7 164.3v1M211.6 169h1M231.4 162h.9"/>
<path d="M231.4 164.3h.9"/>
</g>
<g fill="none" stroke="#000080" stroke-width=".23">
<path d="M92.7 28.1v4.7M99.7 32.8h14.1M106.8 32.8v2.4M113.8 28.1v7.1M106.8 42.2v2.4M113.8 42.2v2.4h-14.1M196.1 77.4h2.4v2.4M210.2 77.4h9.4v2.4M212.6 77.4v4.7M212.6 89.2v2.3h7M184.4 110.3h11.7v9.4M184.4 112.7h7v18.8h4.7"/>
<path d="M184.4 108h11.7M212.6 100.9v7.1M212.6 112.7v7M236.1 115v16.5M254.9 108v-2.4h16.5v2.4M259.6 126.8v2.3M259.6 133.8v2.4M179.7 157.3h11.7M210.2 157.3h21.2M210.2 159.6h21.2M214.9 154.9v2.4M214.9 143.2h14.1"/>
<path d="M222 154.9v4.7M229 154.9v7.1M179.7 164.3h11.7M210.2 162h21.2M210.2 164.3h21.2M224.3 164.3v4.7"/>
</g>
<g fill="#800000" stroke="#800000" stroke-width=".21">
<circle cx="191.4" cy="131.5" r=".47"/>
<circle cx="191.4" cy="122.1" r=".47"/>
<circle cx="212.6" cy="108" r=".47"/>
<circle cx="212.6" cy="119.7" r=".47"/>
<circle cx="214.9" cy="157.3" r=".47"/>
<circle cx="222" cy="159.6" r=".47"/>
<circle cx="229.1" cy="162" r=".47"/>
<circle cx="224.3" cy="164.3" r=".47"/>
<circle cx="214.9" cy="143.2" r=".47"/>
<circle cx="222" cy="143.2" r=".47"/>
<circle cx="99.7" cy="44.6" r=".47"/>
<circle cx="99.7" cy="32.8" r=".47"/>
<circle cx="106.8" cy="32.8" r=".47"/>
<circle cx="106.8" cy="44.6" r=".47"/>
<circle cx="113.8" cy="32.8" r=".47"/>
<circle cx="92.7" cy="32.8" r=".47"/>
<circle cx="95" cy="53.9" r=".47"/>
<circle cx="95" cy="79.8" r=".47"/>
<circle cx="118.5" cy="124.4" r=".47"/>
<circle cx="102.1" cy="131.5" r=".47"/>
<circle cx="102.1" cy="154.9" r=".47"/>
<circle cx="102.1" cy="178.4" r=".47"/>
<circle cx="118.5" cy="147.9" r=".47"/>
<circle cx="118.5" cy="171.4" r=".47"/>
<circle cx="186.7" cy="157.3" r=".47"/>
<circle cx="186.7" cy="164.3" r=".47"/>
<circle cx="219.6" cy="79.8" r=".47"/>
<circle cx="198.5" cy="77.4" r=".47"/>
<circle cx="212.6" cy="77.4" r=".47"/>
<circle cx="219.6" cy="91.5" r=".47"/>
<circle cx="198.5" cy="86.8" r=".47"/>
<circle cx="236.1" cy="124.4" r=".47"/>
<circle cx="236.1" cy="131.5" r=".47"/>
<circle cx="236.1" cy="79.8" r=".47"/>
<circle cx="250.2" cy="77.4" r=".47"/>
</g>
<path d="M198.5 154.9l.5 .3 .2 .4h.2a3.5 3.5 0 0 0 3.8-.7" fill="none" stroke="#f00" stroke-width=".23"/>
<g fill="#00f" stroke="#00f" stroke-width=".23">
<path d="M203.2 75.1l2.3 2.3-2.3 2.4z"/>
<path d="M205.5 75.1h.3v4.7h-.3z" fill-rule="evenodd"/>
</g>
<path d="M238.6 103.4h14v9.3h-14z" fill="#ffffb0"/>
<path d="M238.5 103.3h14.1v9.4h-14.1z" fill="none" stroke="#800000" stroke-width=".21"/>
<path d="M236.1 105.6h2.4M245.5 112.7v2.3M252.6 105.6h2.3" fill="none" stroke="#000" stroke-width=".23"/>
<g fill="#800000" stroke="#800000" stroke-width=".21">
<circle cx="264.3" cy="105.6" r=".47"/>
<circle cx="254.9" cy="105.6" r=".47"/>
<circle cx="271.4" cy="105.6" r=".47"/>
<circle cx="264.3" cy="115" r=".47"/>
<circle cx="254.9" cy="115" r=".47"/>
</g>
<path d="M236.1 105.6v9.4M245.5 115h25.9" fill="none" stroke="#000080" stroke-width=".23"/>
<text font-size="4.2" fill="#000080" x="207.9" y="177.8">台安N2-208-CB2</text>
<g font-size="2.8" fill="#000080">
<text x="48" y="72.4">JP3</text>
<text x="198.5" y="107.6">2</text>
<text x="207.9" y="107.6">1</text>
<text x="198.5" y="119.3">6</text>
<text x="207.9" y="119.3">5</text>
<text x="198.5" y="131.1">3</text>
<text x="210.2" y="131.1">4</text>
<text x="238.4" y="131.1">9</text>
<text x="247.9" y="131.1">8</text>
<text x="259.6" y="128.7">14</text>
<text x="264.3" y="131.1">10</text>
<text x="259.6" y="135.8">7</text>
<text x="264.3" y="185.1">V1.0</text>
</g>
<g font-size="2.3" fill="#000080">
<text x="66.8" y="34.8">2</text>
<text x="66.8" y="30.2">3</text>
<text x="78.6" y="32.5">1</text>
<text x="156.1" y="39.6">3</text>
<text x="167.9" y="41.9">1</text>
<text x="252.6" y="41.9">6</text>
<text x="45.6" y="46.6">3</text>
<text x="156.1" y="44.2">2</text>
<text x="252.6" y="46.6">5</text>
<text x="264.3" y="44.2">7</text>
<text x="45.6" y="51.3">2</text>
<text x="57.4" y="49">1</text>
<text x="64.4" y="49">5</text>
<text x="64.4" y="53.6">6</text>
<text x="78.6" y="51.3">7</text>
<text x="118.5" y="53.6">2</text>
<text x="118.5" y="49">3</text>
<text x="130.3" y="51.3">1</text>
<text x="118.5" y="74.8">5</text>
<text x="130.3" y="77.1">7</text>
<text x="182" y="74.8">2</text>
<text x="193.8" y="77.1">1</text>
<text x="236.1" y="74.8">6</text>
<text x="243.2" y="74.8">8</text>
<text x="247.9" y="77.1">7</text>
<text x="118.5" y="79.4">6</text>
<text x="182" y="79.4">3</text>
<text x="236.1" y="79.4">5</text>
<text x="243.2" y="81.8">4</text>
<text x="66.8" y="86.5">3</text>
<text x="78.6" y="88.8">1</text>
<text x="66.8" y="91.2">2</text>
<text x="118.5" y="100.6">5</text>
<text x="66.8" y="105.3">5</text>
<text x="78.6" y="107.6">7</text>
<text x="118.5" y="105.3">6</text>
<text x="130.3" y="103">7</text>
<text x="66.8" y="110">6</text>
<text x="66.8" y="124.1">3</text>
<text x="66.8" y="128.8">2</text>
<text x="78.6" y="126.4">1</text>
<text x="118.5" y="131.2">3</text>
<text x="254.9" y="131.2">11</text>
<text x="118.5" y="135.8">2</text>
<text x="130.3" y="133.4">1</text>
<text x="66.8" y="142.8">5</text>
<text x="198.5" y="142.8">13</text>
<text x="210.2" y="142.8">12</text>
<text x="66.8" y="147.6">6</text>
<text x="78.6" y="145.2">7</text>
<text x="118.5" y="154.6">3</text>
<text x="66.8" y="161.6">3</text>
<text x="118.5" y="159.4">2</text>
<text x="130.3" y="157">1</text>
<text x="66.8" y="166.4">2</text>
<text x="78.6" y="164">1</text>
<text x="118.5" y="178.2">5</text>
<text x="66.8" y="180.4">5</text>
<text x="66.8" y="185.2">6</text>
<text x="78.6" y="182.8">7</text>
<text x="118.5" y="182.8">6</text>
<text x="130.3" y="180.4">7</text>
<text x="264.3" y="189.8">2/3</text>
<text x="264.3" y="192.2">李和明</text>
</g>
<g font-size="2.1">
<text x="46.1" y="22.9">1</text>
<text x="113.6" y="22.9">2</text>
<text x="181.1" y="22.9">3</text>
<text x="248.6" y="22.9">4</text>
<text x="14.3" y="42.8">D</text>
<text x="280.1" y="42.8">D</text>
<text x="14.3" y="87.5">C</text>
<text x="280.1" y="87.5">C</text>
<text x="177.3" y="106.2">5</text>
<text x="234" y="105.1">3</text>
<text x="239.9" y="106.2">Vout</text>
<text x="248.3" y="106.2">Vin</text>
<text x="256.1" y="105.1">1</text>
<text x="177.3" y="113.3">2</text>
<text x="177.3" y="110.9">3</text>
<text x="177.3" y="108.6">4</text>
<text x="246.3" y="111.3" transform="rotate(-90 246.3 111.3)">GND</text>
<text x="177.3" y="115.6">1</text>
<text x="245.1" y="117.4" transform="rotate(-90 245.1 117.4)">2</text>
<text x="14.3" y="132.1">B</text>
<text x="280.1" y="132.1">B</text>
<text x="14.3" y="176.7">A</text>
<text x="197.3" y="175.5">Title</text>
<text x="280.1" y="176.7">A</text>
<text x="197.3" y="182.6">Size</text>
<text x="209" y="182.6">Number</text>
<text x="256.1" y="182.6">Revision</text>
<text x="197.3" y="189.6">Date:</text>
<text x="197.3" y="192">File:</text>
<text x="198.5" y="186.1">A4</text>
<text x="207.9" y="189.6">7-Jan-2012</text>
<text x="207.9" y="192">D:\变频器\tu20111110\台湾变频器图纸.ddb</text>
<text x="244.3" y="189.6">Sheet</text>
<text x="244.3" y="192">Drawn By:</text>
<text x="250.9" y="189.6">of</text>
<text x="46.1" y="196.6">1</text>
<text x="113.6" y="196.6">2</text>
<text x="181.1" y="196.6">3</text>
<text x="248.6" y="196.6">4</text>
</g>
<g font-size="2.1" fill="#000080">
<text x="40.9" y="29.2">R70</text>
<text x="95" y="26.9">R11</text>
<text x="40.9" y="32.7">20K</text>
<text x="60.5" y="34.4">R66</text>
<text x="83.2" y="31.5">R63</text>
<text x="83.2" y="35.1">3.09K</text>
<text x="95" y="30.6">1K</text>
<text x="184.4" y="34.1">D19</text>
<text x="213.3" y="34.4">R152</text>
<text x="220.4" y="34.4">R90</text>
<text x="254.9" y="31.5">R96</text>
<text x="254.9" y="35.1">2K</text>
<text x="55" y="36.5">C76</text>
<text x="55" y="38.6">104</text>
<text x="60.5" y="36.5">1K</text>
<text x="75.9" y="36.7">IC6A</text>
<text x="75.9" y="39.6">393</text>
<text x="95" y="41.2">D18</text>
<text x="102" y="38.8">C8</text>
<text x="109.1" y="41.4">C83</text>
<text x="116.2" y="39">C74</text>
<text x="116.2" y="41.4">CAP</text>
<text x="146.7" y="38.6">R68</text>
<text x="172.6" y="40.9">R72</text>
<text x="184.4" y="36.3">1N4148</text>
<text x="184.4" y="40.9">R71</text>
<text x="213.3" y="36.5">1K</text>
<text x="220.4" y="36.5">1K</text>
<text x="231.4" y="36.5">C42</text>
<text x="231.4" y="38.6">3.3u</text>
<text x="243.2" y="40.9">R97</text>
<text x="33.9" y="45.6">R86</text>
<text x="92.6" y="43.3">1N4148</text>
<text x="109.1" y="43.8">CAP</text>
<text x="146.7" y="42.3">3.9K</text>
<text x="165.4" y="46.1">IC7A</text>
<text x="172.6" y="44.7">10K</text>
<text x="184.4" y="44.7">10K</text>
<text x="220.4" y="46.1">R74</text>
<text x="239.2" y="46.1">R93</text>
<text x="243.2" y="44.5">2K</text>
<text x="33.9" y="49.4">5.1K</text>
<text x="33.9" y="52.7">R91</text>
<text x="54.8" y="53.2">IC8A</text>
<text x="104.4" y="52.7">R100</text>
<text x="109.1" y="48">R104</text>
<text x="109.1" y="51.7">5.1K</text>
<text x="134.8" y="50.8">IC11A</text>
<text x="134.8" y="53.6">358</text>
<text x="165.4" y="49">358</text>
<text x="184.4" y="48.4">C33</text>
<text x="184.4" y="50.8">104</text>
<text x="196.1" y="48.4">C37</text>
<text x="196.1" y="50.8">104</text>
<text x="220.4" y="48.2">8.06K</text>
<text x="239.2" y="48.2">3.65K</text>
<text x="269.1" y="48.2">C51</text>
<text x="269.1" y="50.3">CAP</text>
<text x="33.9" y="56.4">10K</text>
<text x="33.9" y="59.7">R81</text>
<text x="48" y="57.3">R85</text>
<text x="54.8" y="56">358</text>
<text x="75.9" y="55.5">IC6B</text>
<text x="75.9" y="58.3">393</text>
<text x="97.4" y="60">C72</text>
<text x="104.4" y="56.2">10K</text>
<text x="120.6" y="58.1">D26</text>
<text x="134.8" y="58.1">D24</text>
<text x="146.7" y="59.7">R105</text>
<text x="163.9" y="58.1">R67</text>
<text x="205.6" y="57.8">IC10</text>
<text x="220.4" y="57.8">R78</text>
<text x="220.4" y="60">3K</text>
<text x="233.8" y="60">C47</text>
<text x="239.2" y="57.8">R110</text>
<text x="239.2" y="60">3K</text>
<text x="253.2" y="55.5">R89</text>
<text x="253.2" y="57.6">1K</text>
<text x="261.7" y="55.5">IC7B</text>
<text x="261.7" y="58.3">358</text>
<text x="33.9" y="63.5">10K</text>
<text x="48" y="61.1">5.1K</text>
<text x="52.4" y="65.1">C45</text>
<text x="97.4" y="62.1">561</text>
<text x="120.6" y="64.9">1N4148</text>
<text x="134.8" y="64.9">1N4148</text>
<text x="146.7" y="63.5">20K</text>
<text x="163.9" y="60.5">10K</text>
<text x="205.6" y="60.5">TL431</text>
<text x="233.8" y="62.1">CAP</text>
<text x="33.9" y="66.7">R79</text>
<text x="33.9" y="70.5">10K</text>
<text x="52.4" y="67.2">103</text>
<text x="130.3" y="66.7">R106</text>
<text x="130.3" y="70.3">10K</text>
<text x="163.9" y="69.8">R199</text>
<text x="250" y="71.9">IC9B</text>
<text x="38.6" y="73.8">R76</text>
<text x="38.6" y="77.3">20K</text>
<text x="109.1" y="73.8">R102</text>
<text x="109.1" y="77.6">5.1K</text>
<text x="134.8" y="76.6">IC11B</text>
<text x="163.9" y="72.2">1.3K</text>
<text x="200.6" y="74.5">D6</text>
<text x="250" y="74.8">393</text>
<text x="50.3" y="81.1">C75</text>
<text x="50.3" y="83.2">104</text>
<text x="55.7" y="79">R65</text>
<text x="55.7" y="81.1">1K</text>
<text x="68.9" y="83.7">IC12A</text>
<text x="104.4" y="78.5">R95</text>
<text x="104.4" y="82.1">10K</text>
<text x="120.6" y="83.9">D25</text>
<text x="134.8" y="79.4">358</text>
<text x="134.8" y="83.9">D27</text>
<text x="172.6" y="78.5">R130</text>
<text x="172.6" y="82.3">1.6K</text>
<text x="193.5" y="81.3">IC9A</text>
<text x="200.6" y="81.5">1N4148</text>
<text x="222" y="78.5">R136</text>
<text x="222" y="82.3">1.6K</text>
<text x="258" y="81.5">R135</text>
<text x="258" y="83.9">1K</text>
<text x="97.4" y="85.8">C71</text>
<text x="97.4" y="87.9">561</text>
<text x="146.7" y="85.5">R94</text>
<text x="146.7" y="89.3">20K</text>
<text x="186.7" y="85.5">R131</text>
<text x="186.7" y="89.3">20K</text>
<text x="193.5" y="84.2">393</text>
<text x="212.6" y="88.4">C78</text>
<text x="220.4" y="86.3">R133</text>
<text x="220.4" y="88.6">165K</text>
<text x="238.4" y="85.5">R134</text>
<text x="238.4" y="89.3">1M</text>
<text x="68.9" y="95.9">393</text>
<text x="120.6" y="90.7">1N4148</text>
<text x="130.3" y="92.6">R99</text>
<text x="134.8" y="90.7">1N4148</text>
<text x="200.8" y="90.5">C77</text>
<text x="200.8" y="92.6">103</text>
<text x="212.6" y="90.7">CAP</text>
<text x="109.1" y="99.7">R87</text>
<text x="127.7" y="97.8">IC8B</text>
<text x="127.7" y="100.6">358</text>
<text x="130.3" y="96.1">10K</text>
<text x="215" y="99.7">R144</text>
<text x="238.4" y="100.3">IC4</text>
<text x="68.9" y="102.5">IC12B</text>
<text x="104.4" y="104.3">R83</text>
<text x="104.4" y="107.9">10K</text>
<text x="109.1" y="103.4">5.1K</text>
<text x="172.6" y="102.7">CON12</text>
<text x="215" y="103.1">4.7K</text>
<text x="238.4" y="102.7">T994C</text>
<text x="97.4" y="111.6">C73</text>
<text x="97.4" y="113.7">561</text>
<text x="120.6" y="109.7">D21</text>
<text x="134.8" y="109.7">D22</text>
<text x="146.7" y="111.4">R88</text>
<text x="198.5" y="110.7">IC1D</text>
<text x="198.5" y="113.5">74HC14D</text>
<text x="215" y="111.4">R143</text>
<text x="257.3" y="111.9">C20</text>
<text x="266.7" y="109.5">C19</text>
<text x="273.7" y="111.6">C16</text>
<text x="273.7" y="113.7">105</text>
<text x="68.9" y="114.7">393</text>
<text x="120.6" y="116.6">1N4148</text>
<text x="130.3" y="118.5">R82</text>
<text x="134.8" y="116.6">1N4148</text>
<text x="146.7" y="115.2">20K</text>
<text x="215" y="114.9">4.7K</text>
<text x="257.3" y="114.2">105</text>
<text x="264.3" y="114.2">10u/16V</text>
<text x="68.9" y="121.3">IC15A</text>
<text x="102.8" y="123.6">R149</text>
<text x="102.8" y="125.7">20K</text>
<text x="113.6" y="121.5">C46</text>
<text x="123.2" y="123.1">R128</text>
<text x="130.3" y="121.9">10K</text>
<text x="156.9" y="125.9">R54</text>
<text x="182" y="120.7">R?</text>
<text x="182" y="124.6">820R</text>
<text x="196.1" y="122.4">IC1C</text>
<text x="196.1" y="125.2">74HC14D</text>
<text x="238.4" y="123.1">R27</text>
<text x="109.1" y="130.1">R126</text>
<text x="113.6" y="128.5">CAP</text>
<text x="123.2" y="126.7">150K</text>
<text x="134.8" y="130.9">D31</text>
<text x="156.9" y="128">5.1K</text>
<text x="182" y="130.1">R4</text>
<text x="238.4" y="126.7">165K</text>
<text x="68.9" y="133.4">393</text>
<text x="109.1" y="133.7">1K</text>
<text x="113.8" y="134.9">R127</text>
<text x="127.7" y="137.7">IC13A</text>
<text x="134.8" y="137.7">1N4148</text>
<text x="146.5" y="137.9">D17</text>
<text x="146.7" y="132.5">R80</text>
<text x="146.7" y="136.1">15K</text>
<text x="182" y="134">4.7K</text>
<text x="207.9" y="134.2">IC1B</text>
<text x="207.9" y="137">74HC14D</text>
<text x="238.4" y="137.4">C15</text>
<text x="245.5" y="136.5">IC1E</text>
<text x="264.3" y="136.5">IC1F</text>
<text x="68.9" y="140.1">IC15B</text>
<text x="113.8" y="138.4">1K</text>
<text x="127.7" y="140.5">358</text>
<text x="238.4" y="139.5">105</text>
<text x="245.5" y="139.1">74HC14D</text>
<text x="264.3" y="139.1">74HC14D</text>
<text x="102.8" y="147.3">R151</text>
<text x="102.8" y="149.7">20K</text>
<text x="113.6" y="145">C66</text>
<text x="123.2" y="146.7">R122</text>
<text x="146.5" y="145">1N4148</text>
<text x="156.9" y="149.5">R113</text>
<text x="205.6" y="148.3">IC1A</text>
<text x="215.6" y="147.1">R148</text>
<text x="215.6" y="149.2">10K</text>
<text x="222.7" y="147.1">R147</text>
<text x="222.7" y="149.2">10K</text>
<text x="229.8" y="147.1">R146</text>
<text x="229.8" y="149.2">10K</text>
<text x="68.9" y="152.2">393</text>
<text x="109.1" y="153.7">R120</text>
<text x="113.6" y="152">CAP</text>
<text x="123.2" y="150.1">150K</text>
<text x="134.8" y="154.4">D33</text>
<text x="156.9" y="151.6">5.1K</text>
<text x="198.5" y="154.4">IC2</text>
<text x="203.2" y="151.1">74HC14D</text>
<text x="68.9" y="158.8">IC17A</text>
<text x="109.1" y="157.2">1K</text>
<text x="113.8" y="158.3">R121</text>
<text x="113.8" y="161.9">1K</text>
<text x="127.7" y="161.2">IC14A</text>
<text x="134.8" y="161.2">1N4148</text>
<text x="146.5" y="161.4">D28</text>
<text x="146.7" y="156.1">R101</text>
<text x="146.7" y="159.5">15K</text>
<text x="175" y="161.2">C4</text>
<text x="182" y="161">C7</text>
<text x="193.8" y="161.4">6</text>
<text x="193.8" y="159.1">7</text>
<text x="193.8" y="156.7">8</text>
<text x="207.9" y="156.7">1</text>
<text x="207.9" y="159.1">2</text>
<text x="207.9" y="161.4">3</text>
<text x="127.7" y="164">358</text>
<text x="175" y="163.5">105</text>
<text x="182" y="163.1">105</text>
<text x="193.8" y="163.8">5</text>
<text x="207.9" y="163.8">4</text>
<text x="215" y="167.7">R9</text>
<text x="68.9" y="171">393</text>
<text x="102.8" y="170.6">R150</text>
<text x="102.8" y="172.7">20K</text>
<text x="113.6" y="168.5">C65</text>
<text x="123.2" y="170.1">R125</text>
<text x="123.2" y="173.7">150K</text>
<text x="146.5" y="168.5">1N4148</text>
<text x="156.9" y="172.9">R114</text>
<text x="196.1" y="168.5">93C56</text>
<text x="215" y="171.3">4.7K</text>
<text x="68.9" y="177.6">IC17B</text>
<text x="109.1" y="177.1">R123</text>
<text x="113.6" y="175.5">CAP</text>
<text x="134.8" y="177.9">D32</text>
<text x="146.7" y="179.5">R109</text>
<text x="156.9" y="175">5.1K</text>
<text x="109.1" y="180.7">1K</text>
<text x="113.8" y="181.9">R124</text>
<text x="113.8" y="185.3">1K</text>
<text x="127.7" y="184.7">IC14B</text>
<text x="134.8" y="184.7">1N4148</text>
<text x="146.5" y="184.9">D30</text>
<text x="146.7" y="183.1">15K</text>
<text x="217.3" y="184.9">http://liheming.jimdo.com</text>
<text x="68.9" y="189.8">393</text>
<text x="127.7" y="187.5">358</text>
<text x="146.5" y="192">1N4148</text>
</g>
<g font-size="2.1" fill="#800000">
<text x="107.3" y="28.7">+5V</text>
<text x="116.7" y="28.7">FAULT</text>
<text x="180.3" y="27.5">+5V</text>
<text x="217.5" y="27.5">+15V</text>
<text x="31.2" y="31.1">+15V</text>
<text x="116.7" y="33.5">P97</text>
<text x="235.4" y="39.3">VREF+</text>
<text x="257.5" y="36.9">+15V</text>
<text x="196.6" y="42.8">P79</text>
<text x="269.5" y="45.1">VREF-</text>
<text x="257.7" y="53.4">-15V</text>
<text x="27" y="54.5">Iu</text>
<text x="90.5" y="54.5">Iv</text>
<text x="27" y="61.6">Iv</text>
<text x="26.6" y="68.7">Iw</text>
<text x="241" y="69.8">+15V</text>
<text x="29.4" y="75.7">-15V</text>
<text x="90.5" y="80.4">Iu</text>
<text x="260.1" y="78.1">P52</text>
<text x="201.3" y="87.5">IC16-1,4,9</text>
<text x="255.6" y="93.3">+5V</text>
<text x="45.9" y="99.2">Iu</text>
<text x="227.2" y="101.5">+5V</text>
<text x="41.1" y="106.2">VREF+</text>
<text x="90.1" y="106.2">Iw</text>
<text x="182.7" y="102.7">+5V</text>
<text x="269.7" y="102.7">+5V</text>
<text x="41.8" y="113.3">VREF-</text>
<text x="215.4" y="108.6">P16</text>
<text x="227.2" y="113.3">+5V</text>
<text x="100.4" y="116.8">+5V</text>
<text x="159" y="122.7">+5V</text>
<text x="215.4" y="120.3">P12</text>
<text x="250.7" y="125">+5V</text>
<text x="258" y="123.9">+5V</text>
<text x="45.9" y="136.8">Iv</text>
<text x="90.5" y="132.1">Iu</text>
<text x="159" y="134.4">P41</text>
<text x="173.3" y="132.1">+5V</text>
<text x="215.4" y="132.1">P14</text>
<text x="271.9" y="132.1">P63</text>
<text x="100.4" y="140.3">+5V</text>
<text x="159" y="146.1">+5V</text>
<text x="90.5" y="155.5">Iv</text>
<text x="185.1" y="154.4">+5V</text>
<text x="159" y="157.9">P41</text>
<text x="234.2" y="157.9">P21</text>
<text x="234.2" y="160.3">P20</text>
<text x="100.4" y="163.8">+5V</text>
<text x="234.2" y="162.6">P19</text>
<text x="234.2" y="164.9">P18</text>
<text x="159" y="169.6">+5V</text>
<text x="206.2" y="169.6">+5V</text>
<text x="45.4" y="174.3">Iw</text>
<text x="90.1" y="179">Iw</text>
<text x="159" y="181.4">P41</text>
</g>
</svg>
